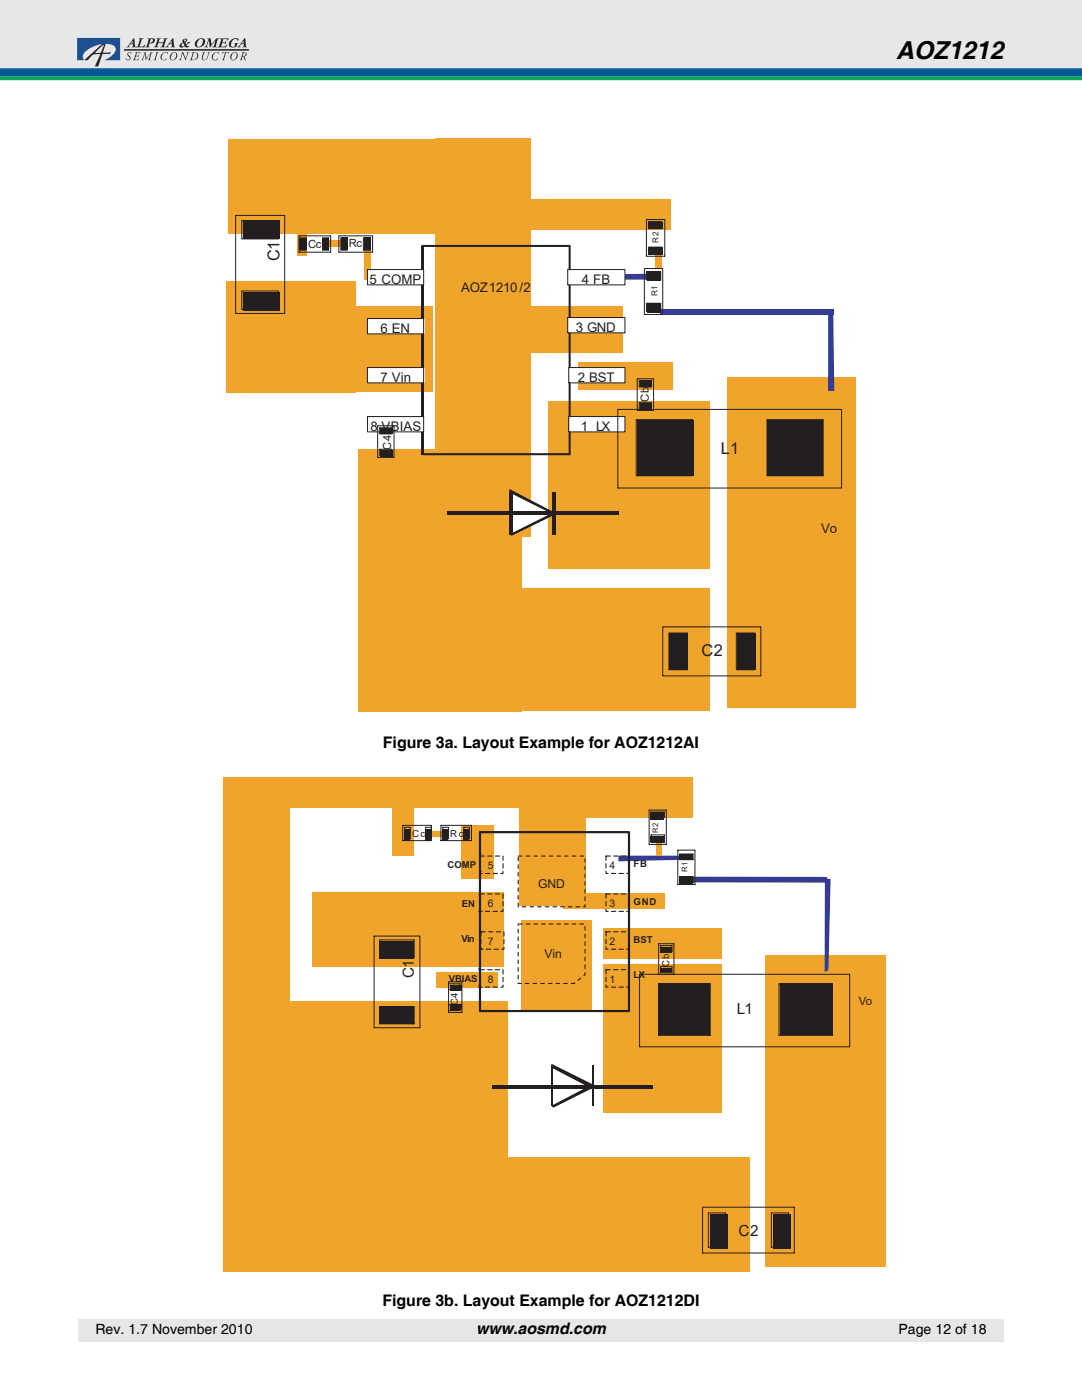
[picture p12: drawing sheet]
<svg xmlns="http://www.w3.org/2000/svg" width="216mm" height="279mm" viewBox="0 0 216 279" stroke-linecap="round" stroke-linejoin="round" font-family="sans-serif">
<path d="M0 14.4h215.9" fill="none" stroke="#005894" stroke-width="1.8" stroke-linecap="butt"/>
<path d="M-.1 -.1h216v13.7h-216z" fill="#e6e7e8"/>
<g fill="#252425">
<path d="M27.7 7.6h.9a1.05 1.05 0 0 0-.5 1l-.3 .7h.7l.5-.4-.2 .5h-1.7l.3-.1a2.09 2.09 0 0 0 .4-1.5z"/>
<path d="M29.5 7.6l1.3 .1a.63 .63 0 0 1-.1 .8 .63 .63 0 0 1-.8 .1l.6-.3-.1-.5h-.3l-.5 1.5h.3v.1l-.9 .1 .1-.2a1.91 1.91 0 0 0 .6-1.5l-.3-.1z"/>
<path d="M31.3 7.7h.9l-.4 .1-.1 .7 .9-.1 .2-.6-.2-.1h.9l-.4 .2-.4 1.4 .2 .1h-.9l.3-.1 .2-.7h-.1h-.8l-.2 .7 .2 .1h-.9l.3-.1 .3-1 .1-.5z"/>
<path d="M41.4 7.7h.6l.2 1.2 .9-1.2h.7l-.4 .2-.4 1.4 .2 .2-.9-.1 .4-.2 .3-1.2-1.1 1.5h-.1l-.1-1.5-.4 1.2 .2 .3h-.7l.4-.4 .3-1 .1-.3z"/>
<path d="M43.9 7.7h1.7l-.1 .4-.2-.3h-.7l-.3 .7h.5l.4-.3-.2 .7-.2-.3h-.5l-.1 .7a1.17 1.17 0 0 0 1.1-.4l-.2 .6h-1.7a1.63 1.63 0 0 0 .7-1.5l.1-.2h-.3z"/>
<path d="M45.9 8.1a1.31 1.31 0 0 1 1.7-.3l-.2 .3a.46 .46 0 0 0-.7-.3 .96 .96 0 0 0-.5 1.5l.2 .1a.49 .49 0 0 0 .6-.6l-.2-.2h.8l-.2 .1a.91 .91 0 0 1-.8 .9 .91 .91 0 0 1-.9-.7z"/>
<path d="M25.6 10.5h.7l-.2 .3-.1-.3-.4 .2v.2l.4 .4 .1 .3-.4 .4h-.3l-.3-.1 .1-.3a.35 .35 0 0 0 .3 .3 .35 .35 0 0 0 .4-.3l-.1-.2a.54 .54 0 0 1-.2-.9z"/>
<path d="M27 10.4h1l-.1 .4-.1-.3h-.5l-.1 .6 .5-.1-.1 .4-.1-.2h-.4l-.1 .4-.1 .2 .2 .1h.4l.2-.2-.1 .3h-1.1l.3-.2 .3-1.2z"/>
<path d="M28.7 10.4h.4l.1 1.2 .9-1.2h.4l-.2 .2-.3 1-.1 .3 .2 .1h-.6a1.41 1.41 0 0 0 .5-1.3l-.9 1.3-.2-1.3-.4 1.2 .2 .1h-.5l.2-.3 .4-1z"/>
<path d="M31.1 10.4l.6 .1-.2 .1-.4 1.1-.1 .2 .2 .1h-.6l.3-.2 .3-1.2z"/>
<path d="M32.3 10.8l.7-.4 .5 .1-.1 .3v-.2a.78 .78 0 0 0-1 .3 .78 .78 0 0 0 .2 1.1l.6-.3-.1 .3h-.6l-.3-.2-.2-.3z"/>
<path d="M36.2 10.4h.4l.5 1.3 .3-1.1-.2-.1h.5a1.11 1.11 0 0 0-.5 1.1l-.2 .4-.6-1.4-.3 1.3 .2 .1h-.6l.3-.2 .3-1v-.3z"/>
<path d="M40.4 10.4l.6 .1-.3 .1-.2 .7 .1 .6a.94 .94 0 0 0 .9-1.1l.1-.3-.2-.1h.5l-.3 .6a1.04 1.04 0 0 1-1.1 1 1.68 1.68 0 0 1 0-1.5z"/>
<path d="M42.4 10.9a1.12 1.12 0 0 1 1.4-.4l-.2 .3v-.2a.79 .79 0 0 0-1 .3 .79 .79 0 0 0 .3 1.1l.6-.4a.63 .63 0 0 1-.9 .4 .63 .63 0 0 1-.3-.8z"/>
<path d="M44.4 10.4h1.3l-.1 .4-.1-.3h-.4l-.4 1.4 .2 .1h-.6l.2-.2 .4-1.2-.4-.1-.2 .2z"/>
<path d="M26.7 7.6h.1l.1 1.4 .2 .5-.9-.1 .3-.2v-.4h-.5l-.3 .5h.2v.1l-.7 .1 .3-.3zM26.4 8.1l-.3 .6h.4z"/>
<path d="M34.4 7.6h.2l.1 1.6 .2 .3-.9-.1 .3-.1v-.5h-.5l-.3 .5 .2 .1-.7 .1 .3-.3zM34.2 8.1l-.3 .6h.4z"/>
<path d="M36.5 7.9a.45 .45 0 0 1 .5-.2 .45 .45 0 0 1 .4 .3l-.5 .4 .3 .5 .3-.3-.1-.2h.6l-.8 .6 .3 .2 .3-.1a.51 .51 0 0 1-.7 .4l-.2-.2-.5 .2h-.4l-.2-.2v-.3l.2-.3 .5-.2-.1-.3zM36.3 8.8v.4h.5l-.3-.6zM36.8 7.9a.18 .18 0 0 0 0 .3 .18 .18 0 0 0 .3-.1l-.1-.2z"/>
<path d="M39.1 8.1a1.11 1.11 0 0 1 1.8 0 1.29 1.29 0 0 1-1.8 1.2l-.2-.3v-.5zM39.8 7.9l-.5 .8a.43 .43 0 0 0 .1 .5 .43 .43 0 0 0 .5 .1l.5-.6a.59 .59 0 0 0-.3-1z"/>
<path d="M48.8 7.6h.1l.2 1.6 .1 .3-.9-.1 .3-.1v-.5h-.5l-.3 .5 .2 .1-.7 .1 .4-.3zM48.6 8.1l-.4 .6h.4z"/>
<path d="M34.1 10.8a.74 .74 0 0 1 1.2-.2 .91 .91 0 0 1-.2 1.1 .91 .91 0 0 1-1 .2l-.2-.4zM34.5 10.6l-.3 .5a.56 .56 0 0 0 .3 .9 1.02 1.02 0 0 0 .6-1.4l-.2-.1z"/>
<path d="M38.3 10.5a.86 .86 0 0 1 .9 .1 .86 .86 0 0 1 .3 .8 1.47 1.47 0 0 1-1.6 .6l.2-.1 .3-1.2zM38.7 10.5l-.4 1.3a.75 .75 0 0 0 .9-.2 .75 .75 0 0 0-.1-1z"/>
<path d="M46.1 10.8a.74 .74 0 0 1 1.2-.2 .92 .92 0 0 1-.1 1.1 .92 .92 0 0 1-1.1 .2l-.1-.4zM46.5 10.6a.91 .91 0 0 0-.1 1.4 .86 .86 0 0 0 .8-.6 .86 .86 0 0 0-.3-.9z"/>
<path d="M48.3 10.5l.5-.1 .3 .2 .1 .2-.1 .3-.3 .2 .3 .7-.3-.1-.3-.6-.3 .5 .2 .2h-.6l.2-.2 .4-1.2zM48.6 10.5l-.2 .6a.38 .38 0 0 0 .5-.1 .38 .38 0 0 0 0-.5z"/>
<path d="M19.3 10.2l1.5-1.3-.7 1.6h-1.1zM16.8 12h.7a2.09 2.09 0 0 1 1.8-1.2h.7l-1.1 2.5h.7l.8-2.5h1.5l.2-.4-1.6 .1 .6-1.8h-.6z"/>
</g>
<path d="M24.8 10h24.8" fill="none" stroke="#252425" stroke-width=".32"/>
<path d="M15.4 7.6h8.6v4.4h-3.2a3.5 3.5 0 0 0 2.3-2.1l-.1-.4a2.36 2.36 0 0 0-2.5-.7l-1.1 .2a5 5 0 0 0-2.8 1.9l-.1 .6 .3 .5h-1.4z" fill="#1e508f"/>
<path d="M0 15.6h215.9" fill="none" stroke="#0aa555" stroke-width=".71" stroke-linecap="butt"/>
<path d="M15.6 263.2h184.6v4.5h-184.6z" fill="#e6e6e6"/>
<path d="M45.1 27.7h125.7v114.3h-125.7z" fill="#fff"/>
<path d="M119.6 54.8l12.2-.2v1.2h-12.2z" fill-rule="evenodd" fill="#333b97"/>
<g fill="#f1a42b">
<path d="M145.1 75.2h25.7v66h-25.7z"/>
<path d="M85.9 39.7h47.9v6.1h-47.9z"/>
<path d="M49.6 61.1h36.7v17.1h-36.7z"/>
<path d="M59.4 33h1.9v18.1h-1.9z"/>
<path d="M45.6 27.7h59.3v18.9h-59.3z"/>
<path d="M91.4 61.1h32.9v9.4h-32.9z"/>
<path d="M71.5 117.3h70.1v24.5h-70.1z"/>
<path d="M65.3 48.1h3.7v1.2h-3.7z"/>
<path d="M72.7 48.7h1.2v7.1h-1.2z"/>
<path d="M130.8 50.1h1.2v3.5h-1.2z"/>
<path d="M115.5 72.3h18.8v5.5h-18.8z"/>
<path d="M71.5 89.6h32.6v52.4h-32.6z"/>
</g>
<path d="M131.8 61.7h34.6v1h-34.6z" fill="#333b97"/>
<g fill="#f1a42b">
<path d="M109.4 80.1h32.2v33.4h-32.2z"/>
<path d="M87 27.7h18.9v79.5h-18.9z"/>
</g>
<g fill="#231f20">
<path d="M84.3 90.4h29.4l.2 .5h-29.6z" fill-rule="evenodd"/>
<path d="M113.5 49.1l.4-.2v41.7h-.4z" fill-rule="evenodd"/>
<path d="M84.1 48.9h29.6v.4h-29.4z" fill-rule="evenodd"/>
</g>
<path d="M84.3 49.1v41.5" fill="none" stroke="#231f20" stroke-width=".41"/>
<path d="M113.5 63.5h11.2v2.9h-11.2z" fill="#fff"/>
<path d="M113.3 63.4l11.4-.1v3.1h-11.4M113.3 63.3v3.2" fill="none" stroke="#231f20" stroke-width=".2"/>
<path d="M113.5 73.5h11.2v2.9h-11.2z" fill="#fff"/>
<path d="M113.5 73.4l11.2-.1v3.1h-11.2M113.5 73.3v3.1" fill="none" stroke="#231f20" stroke-width=".2"/>
<path d="M113.7 83.3h11v2.9h-11z" fill="#fff"/>
<path d="M113.5 83.1h11.2M113.5 83.1v3.1M124.7 83.1v3.1h-11.2" fill="none" stroke="#231f20" stroke-width=".2"/>
<path d="M113.5 54h11.2v2.8h-11.2z" fill="#fff"/>
<path d="M113.3 53.8h11.4v3.1h-11.4M113.3 53.8v3.1" fill="none" stroke="#231f20" stroke-width=".2"/>
<path d="M73.3 63.8h11.4v2.8h-11.4z" fill="#fff"/>
<path d="M73.3 63.6l11.2-.1 .1 3.1h-11.3M73.3 63.5v3.2" fill="none" stroke="#231f20" stroke-width=".2"/>
<path d="M73.3 73.5h11.4v2.9h-11.4z" fill="#fff"/>
<path d="M73.3 73.4l11.2-.1 .1 3.1h-11.3M73.3 73.3v3.1" fill="none" stroke="#231f20" stroke-width=".2"/>
<path d="M73.3 83.3h11.4v2.9h-11.4z" fill="#fff"/>
<path d="M73.3 83.1h11.3M73.3 83.1v3.1M84.5 83.1l.1 3.1h-11.3" fill="none" stroke="#231f20" stroke-width=".2"/>
<path d="M73.3 54h11.4v2.8h-11.4z" fill="#fff"/>
<path d="M73.3 53.8h11.2l.1 3.1h-11.3M73.3 53.8v3.1M132.2 134.9h19.6M132.2 125.1h19.6M132.2 125.1v9.8M151.8 125.1v9.8" fill="none" stroke="#231f20" stroke-width=".2"/>
<path d="M133.6 126.3h3.7v7.3h-3.7z" fill="#231f20"/>
<path d="M133.4 133.7h3.8M133.4 126.3h3.8M133.5 126.3v7.4M137.1 126.3v7.4" fill="none" stroke="#231f20" stroke-width=".2"/>
<path d="M147.1 126.3h3.7v7.3h-3.7z" fill="#231f20"/>
<path d="M146.9 133.7h3.7M146.9 133.7v-7.4h3.7v7.4" fill="none" stroke="#231f20" stroke-width=".2"/>
<path d="M102 98.2l8.6 4.3-8.6 4.2z" fill="#fff"/>
<g fill="#231f20">
<path d="M101.8 106.5l8.6-4.2 .2 .2v-.2l.6 .2-9.2 4.4z" fill-rule="evenodd"/>
<path d="M101.6 97.6l9 4.7-.2 .4-8.6-4.3 .2-.2h-.4z" fill-rule="evenodd"/>
</g>
<g fill="#231f20">
<path d="M101.6 98.2h.6v8.5h-.6z"/>
<path d="M110.2 98.2h.6v8.5h-.6z"/>
<path d="M89.2 102.1h34.3v.6h-34.3z"/>
</g>
<path d="M129 43.8h3.7M129 51.1h3.7M129 43.8v7.4M132.7 43.8v7.4" fill="none" stroke="#231f20" stroke-width=".2"/>
<path d="M129.4 49.3h2.8v1.4h-2.8z" fill="#231f20"/>
<path d="M129.4 49.3h2.7M129.4 50.7h2.7M129.4 49.3v1.5M132 49.3v1.5" fill="none" stroke="#231f20" stroke-width=".2"/>
<path d="M129.4 44.4h2.8v1.2h-2.8z" fill="#231f20"/>
<path d="M129.4 44.2h2.6v1.5M129.4 45.6h2.7M129.4 44.2v1.5M132.2 53.6v9.2M132.3 53.6h-3.8l.1 9.2M128.5 62.8h3.8" fill="none" stroke="#231f20" stroke-width=".2"/>
<path d="M129.2 60.5h2.6v1.8h-2.6z" fill="#231f20"/>
<path d="M129 60.5h2.8v1.7l-2.8-.1M129 60.5v1.7" fill="none" stroke="#231f20" stroke-width=".2"/>
<path d="M129.2 54.2h2.6v1.8h-2.6z" fill="#231f20"/>
<path d="M129 54.2h2.9M129 55.8h2.9M129 54.2v1.7M131.8 54.2v1.7" fill="none" stroke="#231f20" stroke-width=".2"/>
<path d="M72.7 47.5h1.2v2.4h-1.2z" fill="#231f20"/>
<path d="M72.5 47.5h1.5M72.5 47.5v2.4h1.5M73.9 47.5v2.4" fill="none" stroke="#231f20" stroke-width=".2"/>
<path d="M68.2 47.5h1.2v2.4h-1.2z" fill="#231f20"/>
<path d="M67.6 47.1h6.8M67.6 47v3.3h6.8M68 47.5h1.3M68 49.9h1.3M68 47.5v2.4M69.2 47.5v2.4M74.3 47v3.4" fill="none" stroke="#231f20" stroke-width=".2"/>
<path d="M64.3 47.7h1.2v2.2h-1.2z" fill="#231f20"/>
<path d="M64.3 47.5h1.3M64.3 47.5v2.4M65.6 47.5v2.4h-1.3" fill="none" stroke="#231f20" stroke-width=".2"/>
<path d="M60 47.7h1.3v2.2h-1.3z" fill="#231f20"/>
<path d="M59.6 47.1h6.4M59.7 47v3.4M59.8 47.5h1.3M59.9 47.5v2.4h1.2v-2.4M66 47v3.3h-6.4M123.2 97.4h44.8M123.2 81.7h44.8M123.3 81.7v15.7M167.9 81.7v15.7" fill="none" stroke="#231f20" stroke-width=".2"/>
<path d="M127.1 83.9h11.2v11h-11.2z" fill="#231f20"/>
<path d="M126.9 83.7h11.3M126.9 95h11.3M126.9 83.7v11.3M138.2 83.7v11.3" fill="none" stroke="#231f20" stroke-width=".2"/>
<path d="M153.2 83.9h11v11h-11z" fill="#231f20"/>
<path d="M153 83.7h11.3M153 95h11.3M153 83.7v11.3M164.3 83.7v11.3" fill="none" stroke="#231f20" stroke-width=".2"/>
<path d="M75.9 85.6h2.5v1h-2.5z" fill="#231f20"/>
<path d="M75.7 85.4h2.5v1.2h-2.5M75.8 85.4v1.2" fill="none" stroke="#231f20" stroke-width=".2"/>
<path d="M75.9 89.8h2.5v1.3h-2.5z" fill="#231f20"/>
<path d="M75.3 85h3.3M75.3 91.3h3.3M75.4 84.9v6.4M75.7 89.7l2.5-.1v1.3h-2.5M75.8 89.6v1.3M78.6 84.9v6.4" fill="none" stroke="#231f20" stroke-width=".2"/>
<path d="M45.2 56.2h25.9v22.2h-25.9z" fill="#f1a42b"/>
<path d="M127.7 76h2.3v1.2h-2.3z" fill="#231f20"/>
<path d="M127.5 77.2h2.5M127.5 76h2.5M127.6 76v1.3M130 76v1.3" fill="none" stroke="#231f20" stroke-width=".2"/>
<path d="M127.7 80.5h2.3v1.2h-2.3z" fill="#231f20"/>
<path d="M127.1 75.6h3.3M127.1 75.6v6.3M130.4 75.6v6.3M127.1 81.9h3.3M130 80.3v1.2M130 80.3h-2.4v1.2h2.4" fill="none" stroke="#231f20" stroke-width=".2"/>
<path d="M165.2 62.3h1.1l.2 15.7h-1.3z" fill-rule="evenodd" fill="#333b97"/>
<path d="M47 43h9.8M47 43v19.6M56.8 43v19.6M47 62.6h9.8" fill="none" stroke="#231f20" stroke-width=".2"/>
<path d="M48.4 58.3h7.4v3.6h-7.4z" fill="#231f20"/>
<path d="M55.6 58v3.8M55.6 58.1h-7.4v3.7l7.4-.1" fill="none" stroke="#231f20" stroke-width=".2"/>
<path d="M48.4 44h7.4v3.7h-7.4z" fill="#231f20"/>
<path d="M55.6 44v3.7M55.6 44h-7.4v3.7h7.4" fill="none" stroke="#231f20" stroke-width=".2"/>
<path d="M44.1 154.7h133.8v100.3h-133.8z" fill="#fff"/>
<path d="M123.4 170.8h14.8v.7l-14.8 .4z" fill-rule="evenodd" fill="#333b97"/>
<g fill="#f1a42b">
<path d="M92.1 164.7h6.5v10.6h-6.5z"/>
<path d="M111.2 155.1h27v8h-27z"/>
<path d="M112.3 178.4h20.2v3h-20.2z"/>
<path d="M120.3 185.2h23.7v6.1h-23.7z"/>
<path d="M103.9 183.7h14.1v17.9h-14.1z"/>
<path d="M62.4 178h38.1v14.9h-38.1z"/>
<path d="M87.2 194h12.2v3.1h-12.2z"/>
<path d="M45.6 199.7h55.7v39.3h-55.7z"/>
<path d="M152.7 190.6h24v62.1h-24z"/>
<path d="M120.3 192.5h23.7v29.7h-23.7z"/>
</g>
<path d="M95.7 165.8v35.8" fill="none" stroke="#333b97" stroke-width=".38"/>
<path d="M95.6 178.4v.1M96 170.4v.1M96 173.8v.1M95.6 181.8v.1M95.6 193.2v.5M95.6 196.7v.4" fill="none" stroke="#231f20" stroke-width=".2"/>
<path d="M103.6 170.4h13.3v10.3h-13.3z" fill="#f1a42b"/>
<path d="M127.6 194.4h42M127.6 194.4v14.6M169.5 194.4v14.6M127.6 208.9h42" fill="none" stroke="#231f20" stroke-width=".2"/>
<path d="M131.4 196.3h10.3v10.3h-10.3z" fill="#231f20"/>
<path d="M131.4 196.3h10.4M131.4 196.3v10.4M141.7 196.3v10.4M131.4 206.6h10.4" fill="none" stroke="#231f20" stroke-width=".2"/>
<path d="M155.8 196.3h10.3v10.3h-10.3z" fill="#231f20"/>
<path d="M155.4 196.3h10.8M155.4 196.3v10.4M166.1 196.3v10.4M155.4 206.6h10.8" fill="none" stroke="#231f20" stroke-width=".2"/>
<path d="M131.8 189.1h2.3v1.1h-2.3z" fill="#231f20"/>
<path d="M131.8 189.9h2.3M131.8 188.7h2.3M131.8 188.7v1.2M134.1 188.7v1.2" fill="none" stroke="#231f20" stroke-width=".2"/>
<path d="M131.8 193.2h2.3v.8h-2.3z" fill="#231f20"/>
<path d="M131.4 188.3h3.1M131.4 194.4h3.1M131.4 188.3v6.2M131.8 194.1h2.3M131.8 192.9h2.3M131.8 192.9v1.2M134.1 192.9v1.2M134.5 188.3v6.2" fill="none" stroke="#231f20" stroke-width=".2"/>
<path d="M46.8 231h102.9v22.8h-102.9z" fill="#f1a42b"/>
<path d="M140.1 250.1h18.4M140.1 240.9h18.4M140.2 240.9v9.2M158.5 240.9v9.2" fill="none" stroke="#231f20" stroke-width=".2"/>
<path d="M141.7 242.4h3.4v6.9h-3.4z" fill="#231f20"/>
<path d="M141.3 248.9h3.5M141.3 242.1h3.5M141.3 242v7M144.8 242v7" fill="none" stroke="#231f20" stroke-width=".2"/>
<path d="M154.3 242.4h3.4v6.9h-3.4z" fill="#231f20"/>
<path d="M153.9 248.9h3.5M157.3 242v7M157.4 242.1h-3.5v6.9" fill="none" stroke="#231f20" stroke-width=".2"/>
<path d="M110.4 212.7l8 4.2-8 3.8z" fill="#fff"/>
<g fill="#231f20">
<path d="M110 220.7l8-4.2 .4 .4v-.4l.4 .4-8.4 4.2z" fill-rule="evenodd"/>
<path d="M110 212.3l8.4 4.2-.4 .7-8-4.1 .4-.4h-.4z" fill-rule="evenodd"/>
</g>
<path d="M110.2 212.7v8M118.2 212.7v8" fill="none" stroke="#231f20" stroke-width=".38"/>
<g fill="#231f20">
<path d="M98.2 216.5h32v.7h-32z"/>
<path d="M89.8 196.7h2.3v1.1h-2.3z"/>
</g>
<path d="M89.5 197.5h2.3M89.5 196.3h2.3M89.5 196.3v1.2M91.8 196.3v1.2" fill="none" stroke="#231f20" stroke-width=".2"/>
<path d="M89.8 200.5h2.3v1.1h-2.3z" fill="#231f20"/>
<path d="M74.6 186.8h9.2M74.6 186.8v18.4M83.8 186.8v18.4M89.5 196h2.7M89.5 195.9v6.2M92.2 195.9v6.2M74.6 205.1h9.2M89.5 201.7h2.3M89.5 200.5h2.3M89.5 202.1h2.7M91.8 200.5v1.2" fill="none" stroke="#231f20" stroke-width=".2"/>
<path d="M75.7 200.9h6.9v3.4h-6.9z" fill="#231f20"/>
<path d="M75.7 200.9h7M75.7 204.3h7M75.8 200.9v3.5M82.6 200.9v3.5" fill="none" stroke="#231f20" stroke-width=".2"/>
<path d="M75.7 187.9h6.9v3.4h-6.9z" fill="#231f20"/>
<path d="M75.7 187.6h7M75.7 191h7M75.8 187.5v3.6M82.6 187.5v3.6" fill="none" stroke="#231f20" stroke-width=".2"/>
<path d="M131 167.7h1.1v3.1h-1.1z" fill="#f1a42b"/>
<path d="M136.3 175h28.7l.4 1.2-29.1-.1z" fill-rule="evenodd" fill="#333b97"/>
<path d="M129.5 161.7h3.5M129.5 168.5h3.5M129.5 161.6v7M133 161.6v7" fill="none" stroke="#231f20" stroke-width=".2"/>
<path d="M129.9 167h2.6v1.1h-2.6z" fill="#231f20"/>
<path d="M129.9 166.6h2.7M129.9 168.1h2.7M129.9 166.6v1.6M132.6 166.6v1.6" fill="none" stroke="#231f20" stroke-width=".2"/>
<path d="M129.9 162h2.6v1.5h-2.6z" fill="#231f20"/>
<path d="M129.9 162h2.7M129.9 163.2h2.7M129.9 162v1.2M132.6 162v1.2" fill="none" stroke="#231f20" stroke-width=".2"/>
<path d="M103.6 159.3h13.3v13.7h-13.3z" fill="#f1a42b"/>
<path d="M164.6 175.4h1.1l-.4 18.2-.8 .4z" fill-rule="evenodd" fill="#333b97"/>
<g fill="#f1a42b">
<path d="M44.5 155.1h72.4v6.1h-72.4z"/>
<path d="M85.6 165.8h3.5v1.2h-3.5z"/>
</g>
<path d="M92.5 165.4h1.2v2.3h-1.2z" fill="#231f20"/>
<path d="M92.5 165.1h1.2M92.5 167.4h1.2M92.6 165v2.4M93.7 165v2.4" fill="none" stroke="#231f20" stroke-width=".2"/>
<path d="M88.3 165.4h1.2v2.3h-1.2z" fill="#231f20"/>
<path d="M87.9 167.8h6.2M87.9 164.7h6.2M88 164.7v3.1M88.3 165.1h1.3M88.3 167.4h1.3M88.4 165v2.4M89.5 165v2.4M94.1 164.7v3.1" fill="none" stroke="#231f20" stroke-width=".2"/>
<path d="M78.4 159h4.2v11.8h-4.2z" fill="#f1a42b"/>
<path d="M84.9 165.4h1.1v2.3h-1.1z" fill="#231f20"/>
<path d="M84.9 165.1h1.2M84.9 167.4h1.2M84.9 165v2.4M86.1 165v2.4" fill="none" stroke="#231f20" stroke-width=".2"/>
<path d="M80.7 165.4h1.1v2.3h-1.1z" fill="#231f20"/>
<path d="M80.3 167.8h5.8M80.3 164.7h5.8M80.4 164.7v3.1M80.7 165.1h1.2M80.7 167.4h1.2M80.7 165v2.4M81.9 165v2.4M86.1 164.7v3.1" fill="none" stroke="#231f20" stroke-width=".2"/>
<path d="M44.5 155.1h13.3v98.7h-13.3z" fill="#f1a42b"/>
<path d="M135.2 169.7h3.5M135.2 176.5h3.5M135.2 169.6v7M138.7 169.6v7" fill="none" stroke="#231f20" stroke-width=".2"/>
<path d="M135.6 175h2.6v1.5h-2.6z" fill="#231f20"/>
<path d="M135.6 175h2.7M135.6 176.1h2.7M135.6 175v1.2M138.3 175v1.2" fill="none" stroke="#231f20" stroke-width=".2"/>
<path d="M135.6 170.4h2.6v1.1h-2.6z" fill="#231f20"/>
<path d="M125.6 170.6v.1M125.6 174.1v.1M135.6 170.4h2.7M135.6 171.6h2.7M135.6 170.4v1.2M138.3 170.4v1.2" fill="none" stroke="#231f20" stroke-width=".2"/>
<path d="M95.8 166.1h29.7v35.7h-29.7z" fill="none" stroke="#221f20" stroke-width=".44"/>
<path d="M95.8 178.4h4.6v3.5h-4.6zM95.8 170.8h4.6v3.5h-4.6zM120.9 178.4h4.6v3.5h-4.6zM120.9 170.8h4.6v3.5h-4.6zM95.8 193.5h4.6v3.5h-4.6zM96 186h4.6v3.4h-4.6zM120.9 193.5h4.6v3.5h-4.6zM120.9 186h4.6v3.4h-4.6z" fill="none" stroke="#221f20" stroke-width=".22" stroke-dasharray=".9 .7"/>
<path d="M103.4 170.8h13.3v10.2h-13.3zM103.4 184.4h13.3v10.1l-2.2 1.8h-11.1z" fill="none" stroke="#231f20" stroke-width=".22" stroke-dasharray=".9 .7" stroke-linecap="butt"/>
<text font-size="4.9" x="178.8" y="11.7">AOZ1212</text>
<g font-size="3.3" fill="#231f20">
<text x="55.8" y="52.1" transform="rotate(-90 55.8 52.1)">C1</text>
<text x="143.8" y="90.6">L1</text>
<text x="140" y="131">C2</text>
</g>
<g font-size="3.2">
<text x="76.4" y="149.4">Figure 3a. Layout Example for AOZ1212AI</text>
<text x="76.3" y="260.6">Figure 3b. Layout Example for AOZ1212DI</text>
<text x="95" y="266.2">www.aosmd.com</text>
</g>
<g font-size="3" fill="#231f20">
<text x="82.6" y="195.1" transform="rotate(-90 82.6 195.1)">C1</text>
<text x="147" y="202.4">L1</text>
<text x="155" y="244.7">C</text>
<text x="147.4" y="246.6">C2</text>
</g>
<g font-size="2.8">
<text x="19" y="266.2">Rev. 1.7 November 2010</text>
<text x="179.3" y="266.2">Page 12 of 18</text>
</g>
<g font-size="2.6" fill="#231f20">
<text x="73.7" y="56.6">5 COMP</text>
<text x="92.1" y="58.3">AOZ1210/2</text>
<text x="116.1" y="56.6">4 FB</text>
<text x="75.9" y="66.4">6 EN</text>
<text x="114.9" y="66.2">3 GND</text>
<text x="75.9" y="76.2">7 Vin</text>
<text x="115.3" y="76.2">2 BST</text>
<text x="73.9" y="86">8 VBIAS</text>
<text x="115.9" y="86">1 LX</text>
<text x="163.8" y="106.3">Vo</text>
</g>
<g font-size="2.4" fill="#231f20">
<text x="107.4" y="177.2">GND</text>
<text x="108.6" y="191.1">Vin</text>
</g>
<text font-size="2.3" fill="#231f20" x="171.4" y="200.5">Vo</text>
<g font-size="2.2" fill="#231f20">
<text x="61.5" y="49.5">Cc</text>
<text x="69.6" y="49.3">Rc</text>
<text x="129.5" y="80.2" transform="rotate(-90 129.5 80.2)">Cb</text>
<text x="78.1" y="89.7" transform="rotate(-90 78.1 89.7)">C4</text>
</g>
<g font-size="2.1" fill="#231f20">
<text x="97.3" y="173.5">5</text>
<text x="121.6" y="173.5">4</text>
<text x="97.3" y="181">6</text>
<text x="121.6" y="181">3</text>
<text x="97.3" y="188.5">7</text>
<text x="121.6" y="188.5">2</text>
<text x="97.3" y="196.2">8</text>
<text x="121.6" y="196.2">1</text>
</g>
<g font-size="1.9" fill="#231f20">
<text x="82.2" y="167">C c</text>
<text x="89.8" y="167">R c</text>
<text x="89.3" y="173.3">COMP</text>
<text x="126.4" y="173">FB</text>
<text x="92.1" y="181">EN</text>
<text x="126.4" y="180.7">GND</text>
<text x="92.1" y="188">Vin</text>
<text x="126.4" y="188.3">BST</text>
<text x="89.6" y="195.9">VBIAS</text>
<text x="126.4" y="195.1">LX</text>
<text x="133.5" y="193" transform="rotate(-90 133.5 193)">Cb</text>
<text x="91.4" y="200.6" transform="rotate(-90 91.4 200.6)">C4</text>
</g>
<g font-size="1.6" fill="#231f20">
<text x="131.4" y="48.5" transform="rotate(-90 131.4 48.5)">R2</text>
<text x="131.2" y="59.1" transform="rotate(-90 131.2 59.1)">R1</text>
</g>
<g font-size="1.5" fill="#231f20">
<text x="131.3" y="166.2" transform="rotate(-90 131.3 166.2)">R2</text>
<text x="137.2" y="174" transform="rotate(-90 137.2 174)">R1</text>
</g>
</svg>
